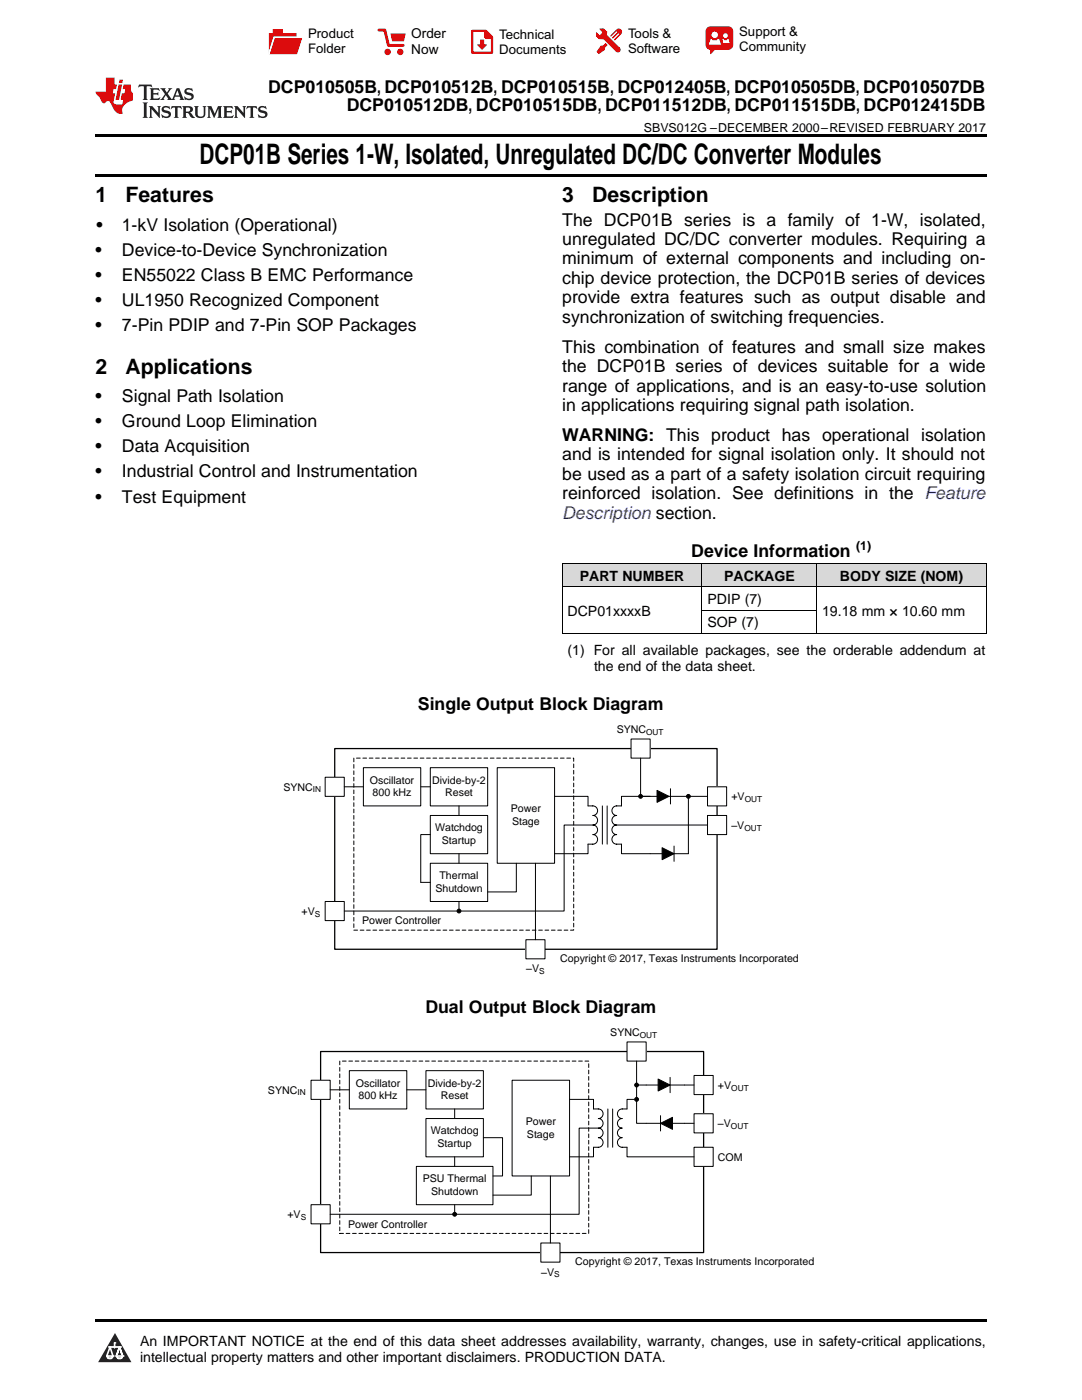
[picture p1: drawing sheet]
<svg xmlns="http://www.w3.org/2000/svg" width="216mm" height="279mm" viewBox="0 0 216 279" stroke-linecap="round" stroke-linejoin="round" font-family="sans-serif">
<g fill="#d8d8d8">
<path d="M112.2 112.5h27.9v4.7h-27.9z"/>
<path d="M140.1 112.5h22.9v4.7h-22.9z"/>
<path d="M163 112.5h33.8v4.7h-33.8z"/>
</g>
<path d="M22.9 266l3.3 5.9h-6.6z" fill="#231f20"/>
<path d="M21.3 270.6h1.2l-.3 .5h-.3a.53 .53 0 0 1-.6-.5z" fill-rule="evenodd" fill="#fff"/>
<path d="M21.3 270.6h1.2l-.3 .5h-.3a.53 .53 0 0 1-.6-.5z" fill="none" stroke="#231f20" stroke-width=".33"/>
<path d="M21.3 270.6l1.2 .1-.3 .4h-.5z" fill="none" stroke="#fff" stroke-width=".33"/>
<path d="M22.9 268.9h.1" fill="none" stroke="#fff" stroke-width=".33"/>
<path d="M22.9 268v.9z" fill="#fff"/>
<path d="M22.9 268v.9z" fill="none" stroke="#fff" stroke-width=".33"/>
<circle cx="22.9" cy="268" r=".16" fill="#fff"/>
<path d="M21.8 268.8h.1" fill="none" stroke="#fff" stroke-width=".33"/>
<path d="M21.8 268.8h2.2z" fill="#fff"/>
<path d="M21.8 268.8h2.2z" fill="none" stroke="#fff" stroke-width=".33"/>
<circle cx="24" cy="268.8" r=".16" fill="#fff"/>
<path d="M23.2 270.6h.1" fill="none" stroke="#fff" stroke-width=".33"/>
<path d="M23.8 268.8l-.6 1.8z" fill="#fff"/>
<path d="M23.8 268.8l-.6 1.8z" fill="none" stroke="#fff" stroke-width=".33"/>
<path d="M23.8 268.8l.7 1.8z" fill="#fff"/>
<path d="M23.8 268.8l.7 1.8z" fill="none" stroke="#fff" stroke-width=".33"/>
<path d="M24.4 270.6h.1" fill="none" stroke="#fff" stroke-width=".33"/>
<circle cx="21.3" cy="270.6" r=".16" fill="#fff"/>
<path d="M22 268.8l-.7 1.8z" fill="#fff"/>
<path d="M22 268.8l-.7 1.8z" fill="none" stroke="#fff" stroke-width=".33"/>
<path d="M22 268.8l.5 1.8z" fill="#fff"/>
<path d="M22 268.8l.5 1.8z" fill="none" stroke="#fff" stroke-width=".33"/>
<circle cx="22.5" cy="270.6" r=".16" fill="#fff"/>
<path d="M23.3 270.6h1.2a.63 .63 0 0 1-.6 .5 .63 .63 0 0 1-.6-.5z" fill-rule="evenodd" fill="#fff"/>
<path d="M23.3 270.6h1.2a.63 .63 0 0 1-.6 .5 .63 .63 0 0 1-.6-.5z" fill="none" stroke="#231f20" stroke-width=".33"/>
<path d="M23.3 270.6h1.2l-.4 .5h-.5z" fill="none" stroke="#fff" stroke-width=".33"/>
<path d="M23.2 270.6h.1" fill="none" stroke="#fff" stroke-width=".33"/>
<circle cx="24.5" cy="270.6" r=".16" fill="#fff"/>
<path d="M19 263.2h177.8v.5h-177.8z" fill="#000"/>
<path d="M64 209.9h76.4v40.1h-76.4z" fill="none" stroke="#000" stroke-width=".25"/>
<path d="M62.1 215.6h3.8v3.8h-3.8z" fill-rule="evenodd" fill="#fff"/>
<path d="M62.1 215.6h3.8v3.8h-3.8z" fill="none" stroke="#000" stroke-width=".2"/>
<path d="M69.7 213.7h11.5v7.6h-11.5z" fill-rule="evenodd" fill="#fff"/>
<path d="M69.7 213.7h11.5v7.6h-11.5z" fill="none" stroke="#000" stroke-width=".2"/>
<path d="M62.1 240.4h3.8v3.8h-3.8z" fill-rule="evenodd" fill="#fff"/>
<path d="M65.9 217.5h3.8M62.1 240.4h3.8v3.8h-3.8z" fill="none" stroke="#000" stroke-width=".2"/>
<path d="M85 213.7h11.5v7.6h-11.5z" fill-rule="evenodd" fill="#fff"/>
<path d="M81.2 217.5h3.8M85 213.7h11.5v7.6h-11.5zM90.7 221.3v1.9" fill="none" stroke="#000" stroke-width=".2"/>
<path d="M85 223.2h11.5v7.7h-11.5z" fill-rule="evenodd" fill="#fff"/>
<path d="M85 223.2h11.5v7.7h-11.5z" fill="none" stroke="#000" stroke-width=".2"/>
<path d="M83.1 232.8h15.3v7.6h-15.3z" fill-rule="evenodd" fill="#fff"/>
<g fill="none" stroke="#000" stroke-width=".2">
<path d="M83.1 232.8h15.3v7.6h-15.3zM90.7 230.9v1.9M90.7 240.4v1.9h-24.8"/>
<circle cx="90.7" cy="242.3" r=".38"/>
</g>
<circle cx="90.7" cy="242.3" r=".38" fill="#000"/>
<path d="M102.2 215.6h11.4v19.1h-11.4z" fill-rule="evenodd" fill="#fff"/>
<path d="M102.2 215.6h11.4v19.1h-11.4zM96.5 227h3.8v7.7h-1.9M106 234.7v3.8h-7.6" fill="none" stroke="#000" stroke-width=".2"/>
<path d="M107.9 248.1h3.8v3.8h-3.8z" fill-rule="evenodd" fill="#fff"/>
<path d="M113.6 219.4h4.8v1.9M128.9 216.5h7.7M131.3 215.3l2.4 1.2-2.4 1.2zM133.7 215v3.1M118.4 229v1.9h-4.8M119.4 225.1h-3.8v17.2h-24.9M107.9 248.1h3.8v3.8h-3.8z" fill="none" stroke="#000" stroke-width=".2"/>
<path d="M67.8 211.8h49.7v34.4h-49.7z" fill="none" stroke="#000" stroke-width=".2" stroke-dasharray=".7 .5"/>
<path d="M131.3 215.3l2.4 1.2-2.4 1.2z" fill-rule="evenodd" fill="#000"/>
<path d="M138.5 214.6h3.8v3.9h-3.8z" fill-rule="evenodd" fill="#fff"/>
<path d="M138.5 214.6h3.8v3.9h-3.8zM109.8 234.7v13.4" fill="none" stroke="#000" stroke-width=".2"/>
<path d="M138.5 222.3h3.8v3.8h-3.8z" fill-rule="evenodd" fill="#fff"/>
<path d="M128.9 224.2h7.7M131.8 224.2l2.4-1.2v2.4zM131.8 222.7v3M138.5 222.3h3.8v3.8h-3.8z" fill="none" stroke="#000" stroke-width=".2"/>
<path d="M131.8 224.2l2.4-1.2v2.4z" fill-rule="evenodd" fill="#000"/>
<path d="M138.5 229h3.8v3.8h-3.8z" fill-rule="evenodd" fill="#fff"/>
<path d="M127 219.4v4.8h1.9M136.6 216.5h1.9M136.6 224.2h1.9M138.5 229h3.8v3.8h-3.8z" fill="none" stroke="#000" stroke-width=".2"/>
<path d="M125.1 207.9h3.8v3.9h-3.8z" fill-rule="evenodd" fill="#fff"/>
<g fill="none" stroke="#000" stroke-width=".2">
<path d="M125.1 207.9h3.8v3.9h-3.8zM126.5 219.4h-1.4v1.9h-.9a.96 .96 0 0 0-1 1 .96 .96 0 0 0 1 .9 .96 .96 0 0 0-1 1 .96 .96 0 0 0 1 .9 .96 .96 0 0 0-1 1 .96 .96 0 0 0 1 .9 .96 .96 0 0 0-1 1 .96 .96 0 0 0 1 1h.9v1.9h13.4M127 211.8v7.6M127 216.5h1.9M118.4 221.3h1a.96 .96 0 0 1 .9 1 .96 .96 0 0 1-.9 .9 .96 .96 0 0 1 .9 1 .96 .96 0 0 1-.9 .9 .96 .96 0 0 1 .9 1 .96 .96 0 0 1-.9 .9 .96 .96 0 0 1 .9 1 .96 .96 0 0 1-.9 1h-1M121.3 221.3v7.7M122.2 221.3v7.7"/>
<circle cx="127" cy="219.4" r=".38"/>
<circle cx="127" cy="216.5" r=".38"/>
</g>
<g fill="#000">
<circle cx="127" cy="219.4" r=".38"/>
<circle cx="127" cy="216.5" r=".38"/>
</g>
<path d="M66.8 149.4h76.3v40h-76.3z" fill="none" stroke="#000" stroke-width=".25"/>
<path d="M64.9 155.1h3.8v3.8h-3.8z" fill-rule="evenodd" fill="#fff"/>
<path d="M64.9 155.1h3.8v3.8h-3.8z" fill="none" stroke="#000" stroke-width=".2"/>
<path d="M72.5 153.2h11.5v7.6h-11.5z" fill-rule="evenodd" fill="#fff"/>
<path d="M72.5 153.2h11.5v7.6h-11.5z" fill="none" stroke="#000" stroke-width=".2"/>
<path d="M64.9 179.9h3.8v3.8h-3.8z" fill-rule="evenodd" fill="#fff"/>
<path d="M68.7 157h3.8M64.9 179.9h3.8v3.8h-3.8z" fill="none" stroke="#000" stroke-width=".2"/>
<path d="M85.9 153.2h11.4v7.6h-11.4z" fill-rule="evenodd" fill="#fff"/>
<path d="M84 157h1.9M85.9 153.2h11.4v7.6h-11.4zM91.6 160.8v1.9" fill="none" stroke="#000" stroke-width=".2"/>
<path d="M85.9 162.7h11.4v7.7h-11.4z" fill-rule="evenodd" fill="#fff"/>
<path d="M85.9 162.7h11.4v7.7h-11.4z" fill="none" stroke="#000" stroke-width=".2"/>
<path d="M85.9 172.3h11.4v7.6h-11.4z" fill-rule="evenodd" fill="#fff"/>
<g fill="none" stroke="#000" stroke-width=".2">
<path d="M85.9 172.3h11.4v7.6h-11.4zM91.6 170.4v1.9M91.6 179.9v1.9h-22.9"/>
<circle cx="91.6" cy="181.8" r=".38"/>
</g>
<circle cx="91.6" cy="181.8" r=".38" fill="#000"/>
<path d="M99.2 153.2h11.5v19.1h-11.5z" fill-rule="evenodd" fill="#fff"/>
<path d="M99.2 153.2h11.5v19.1h-11.5zM85.9 166.6h-1.9v9.5M103 172.3v5.7h-5.7" fill="none" stroke="#000" stroke-width=".2"/>
<path d="M104.9 187.5h3.9v3.9h-3.9z" fill-rule="evenodd" fill="#fff"/>
<g fill="none" stroke="#000" stroke-width=".2">
<path d="M110.7 158.9h6.6v1.9M127.8 158.9h9.6v11.5h-7.7M131.1 157.7l2.4 1.2-2.4 1.2zM133.8 157.4v3.1M117.3 168.5v1.9h-6.6M118.3 164.7h-5.7v17.1h-21M132.1 169.2l2.4 1.2-2.4 1.2zM134.5 168.8v3.1M104.9 187.5h3.9v3.9h-3.9z"/>
<circle cx="137.4" cy="158.9" r=".38"/>
</g>
<path d="M70.6 151.3h43.9v34.3h-43.9z" fill="none" stroke="#000" stroke-width=".2" stroke-dasharray=".7 .5"/>
<g fill="#000">
<path d="M131.1 157.7l2.4 1.2-2.4 1.2z" fill-rule="evenodd"/>
<path d="M132.1 169.2l2.4 1.2-2.4 1.2z" fill-rule="evenodd"/>
<circle cx="137.4" cy="158.9" r=".38"/>
</g>
<path d="M141.2 157h3.8v3.8h-3.8z" fill-rule="evenodd" fill="#fff"/>
<path d="M137.4 158.9h3.8M141.2 157h3.8v3.8h-3.8zM106.8 172.3v15.2M123.1 164.7h18.1" fill="none" stroke="#000" stroke-width=".2"/>
<path d="M141.2 162.7h3.8v3.9h-3.8z" fill-rule="evenodd" fill="#fff"/>
<path d="M141.2 162.7h3.8v3.9h-3.8z" fill="none" stroke="#000" stroke-width=".2"/>
<path d="M125.9 147.5h3.8v3.8h-3.8z" fill-rule="evenodd" fill="#fff"/>
<g fill="none" stroke="#000" stroke-width=".2">
<path d="M112.2 117.1h84.6M112.2 112.4h84.6M112.2 112.5v14M140.1 112.5v14M162.9 112.5v14M196.8 112.5v14M112.2 126.4h84.6M140.1 121.8h22.9M125.9 147.5h3.8v3.8h-3.8zM127.8 158.9h-3.8v1.9h-.9a.95 .95 0 0 0-1 1 .95 .95 0 0 0 1 .9 .95 .95 0 0 0-1 1 .95 .95 0 0 0 1 1 .95 .95 0 0 0-1 .9 .95 .95 0 0 0 1 1 .95 .95 0 0 0-1 .9 .95 .95 0 0 0 1 1h.9v1.9h5.7M127.8 158.9h1.9M127.8 151.3v7.6"/>
<path d="M84 176.1h1.9M117.3 160.8h1a.95 .95 0 0 1 .9 1 .95 .95 0 0 1-.9 .9 .95 .95 0 0 1 .9 1 .95 .95 0 0 1-.9 1 .95 .95 0 0 1 .9 .9 .95 .95 0 0 1-.9 1 .95 .95 0 0 1 .9 .9 .95 .95 0 0 1-.9 1h-1M120.2 160.8v7.7M121.1 160.8v7.7"/>
<circle cx="127.8" cy="158.9" r=".38"/>
</g>
<circle cx="127.8" cy="158.9" r=".38" fill="#000"/>
<path d="M19 34.8h177.8v.5h-177.8zM19 26.8h177.8v.6h-177.8z" fill="#000"/>
<path d="M27.7 16.9l-.1 .6 .6-.3h.5v.2v2.2l-.2 .4h1l-.2-.4v-2.2v-.2h.5l.6 .3-.2-.6zM29.9 17.6l.2 .4v1.6l-.2 .4h1.9l.1-.6a1.09 1.09 0 0 1-1.3 .1v-.6h.6l.4 .2v-.7l-.2 .2h-.8v-.6l.2-.1a1.01 1.01 0 0 1 1 .3l-.1-.6zM32 17.6l.9 1.2-1 1.2h.9l-.2-.3 .5-.7 .5 .7-.3 .3h1.7l-.2-.3 .1-.4h1l.1 .4-.2 .3h1l-.3-.4-.7-2h-.5l-1 2.2-.8-1.1 .9-1.1h-.9l.2 .2-.4 .7-.4-.7 .2-.2zM35.4 18l.4 1h-.8zM37 17.7a.66 .66 0 0 0-.2 .8 .66 .66 0 0 0 .6 .4l.7 .2 .1 .2a.8 .8 0 0 1-.7 .4 .8 .8 0 0 1-.7-.5l.1 .8 .2-.2a.94 .94 0 0 0 1.1 .1 .94 .94 0 0 0 .4-.9 1.48 1.48 0 0 0-1.3-.6v-.4a1.1 1.1 0 0 1 1.2 .2l-.2-.6-.2 .1-.5-.1zM28.5 20.4l.2 .4v2.3l-.2 .4h1l-.2-.4v-2.3l.2-.4zM29.7 21.2l.2 .4v1.5l-.2 .4h.8l-.3-.4 .1-1.3 1.6 1.8v-2l.2-.4h-.7l.2 .2v1.1l-1.2-1.3zM32.5 21.3a.66 .66 0 0 0-.2 .8 .66 .66 0 0 0 .6 .4l.6 .2 .2 .2a.8 .8 0 0 1-.8 .4 .8 .8 0 0 1-.7-.5l.2 .7 .2-.1a.94 .94 0 0 0 1 .1 .94 .94 0 0 0 .5-1 1.47 1.47 0 0 0-1.3-.6l-.1-.3a1.1 1.1 0 0 1 1.3 .2l-.2-.6-.2 .1-.5-.2zM34.3 21.2l-.2 .6a.64 .64 0 0 1 .8-.3v1.6l-.2 .4h1l-.3-.4 .1-1.6a.66 .66 0 0 1 .8 .3l-.2-.6zM36.3 21.2l.3 .4v1.5l-.3 .4h1l-.2-.2v-.7h.5l.1 .1a.8 .8 0 0 0 1.2 .7l-1-1a.62 .62 0 0 0 .6-.5 .62 .62 0 0 0-.6-.7zM37.1 21.5h.1a.48 .48 0 0 1 .6 0 .48 .48 0 0 1 .1 .6l-.2 .1-.6 .1zM38.7 21.2l.2 .2a2.29 2.29 0 0 0 .4 2 1.05 1.05 0 0 0 1.7-.7v-1.3l.2-.2h-.8l.2 .4v1.1a.61 .61 0 0 1-.6 .6 .61 .61 0 0 1-.6-.6v-1.1l.3-.4zM41.3 21.2l.3 .4v1.5l-.3 .4h.8l-.2-.4v-1.4l.8 1.9 .9-1.9v1.4l-.2 .4h.9l-.2-.4v-1.5l.2-.4h-.8l-.7 1.5-.6-1.5zM44.5 21.2l.2 .4v1.5l-.2 .4h1.9l.2-.6a1.1 1.1 0 0 1-1.4 .2v-.7h.6l.4 .2v-.6l-.2 .1-.8 .1v-.6l.2-.1a1.02 1.02 0 0 1 1.1 .2l-.2-.5zM46.7 21.2l.2 .4v1.5l-.2 .4h.8l-.3-.4 .1-1.3 1.6 1.8v-2l.2-.4h-.7l.2 .2v1.1l-1.2-1.3zM49.3 21.2l-.1 .6a.64 .64 0 0 1 .8-.3v1.6l-.3 .4h1l-.2-.4v-1.6a.66 .66 0 0 1 .8 .3l-.1-.6zM51.7 21.3a.66 .66 0 0 0-.2 .7 .66 .66 0 0 0 .7 .5l.6 .2 .1 .2a.8 .8 0 0 1-.7 .4 .8 .8 0 0 1-.7-.5l.1 .7 .2-.1a.94 .94 0 0 0 1.1 .1 .94 .94 0 0 0 .4-1 1.48 1.48 0 0 0-1.2-.6l-.1-.3a1.1 1.1 0 0 1 1.2 .2l-.2-.6-.1 .1-.6-.2z" fill="#231f20"/>
<path d="M21.1 15.5v2.8h-2v.4l.9 .9a.96 .96 0 0 0 1 1 .59 .59 0 0 1 .5-.4 .59 .59 0 0 1 .5 .3l.4 .8a1.61 1.61 0 0 0 2.1 1.3 1.63 1.63 0 0 1 1.1-2.2l.9-.3v-1.5a1.6 1.6 0 0 1-.4-1.7h-1.4l-.2 .9h.5l-.2 .8h-.5l-.2 1v.3h.5l-.2 .9h-.7a.74 .74 0 0 1-1-.6l.3-1.6h-.5l.2-.8h.5l.1-.9h-.4v-1.4zM23.7 16.9l-.7 3h.8l.6-3zM23.8 15.9l-.1 .7h.7l.2-.7z" fill="#ee1d23"/>
<g fill="#d60000">
<path d="M54.4 5.8h2v.8h2.8v4.2h-5.5v-4.2h.7z" fill-rule="evenodd"/>
<path d="M54.7 7.5h5.6l-1 3.3h-5.6z" fill-rule="evenodd"/>
</g>
<path d="M54.6 7.4h5.8l-.1 .1h-5.5l-1.1 3.3z" fill-rule="evenodd" fill="#fff"/>
<path d="M54.6 7.4h5.8l-.1 .1h-5.5l-1.1 3.3z" fill="none" stroke="#fff" stroke-width=".2"/>
<path d="M75.6 6h1.2l.7 3.1h3" fill="none" stroke="#d60000" stroke-width=".56"/>
<g fill="#d60000">
<path d="M77.9 6.7h3.1l-.4 1.5h-2.3z" fill-rule="evenodd"/>
<circle cx="77.3" cy="10.4" r=".64"/>
<circle cx="79.9" cy="10.4" r=".64"/>
</g>
<path d="M94.2 6.2h2.7l1.3 1.2v3.1h-4z" fill="none" stroke="#d60000" stroke-width=".44"/>
<g fill="#d60000">
<path d="M95.8 7.9h.8v1h.6l-1 1.1-1-1v-.1h.6z" fill-rule="evenodd"/>
<path d="M96.6 6.2h.3l1.3 1.2v.4h-1.3l-.3-.4z" fill-rule="evenodd"/>
<path d="M119.6 5.7h.9l.6 .6 .1 .7 2.5 2.5-.8 .8-2.3-2.3-1.1-.2-.6-.6v-.8l.7 .6 .5-.4v-.2l-.4-.5z" fill-rule="evenodd"/>
<path d="M119.9 9.1h.4l.5-.5 .4 .4-.5 .5v.4l-1.2 .9-.5-.5z" fill-rule="evenodd"/>
<path d="M123 5.9a.67 .67 0 0 1 .9 0 .67 .67 0 0 1 0 .9z" fill-rule="evenodd"/>
<path d="M123 5.9l.9 .9-1.2 1.2h-.2l.1-.2 .9-.9 .1-.2h-.3l-.9 1h-.2v-.2l.9-1 .1-.2h-.3l-.9 1h-.2v-.2z" fill-rule="evenodd"/>
<circle cx="123.3" cy="9.9" r=".54"/>
</g>
<path d="M121.1 6.3l-.1 .7" fill="none" stroke="#d60000" stroke-width=".2"/>
<g fill="#d60000">
<path d="M141.1 5.5l.6-.2h3.6a.95 .95 0 0 1 1 .9v2.8a.95 .95 0 0 1-1 .9h-3.6a.95 .95 0 0 1-.9-.9v-2.8z" fill-rule="evenodd"/>
<path d="M141.7 9.9h.9l-.7 .9h-.2z" fill-rule="evenodd"/>
</g>
<g fill="#fff">
<path d="M144.3 8.6h1.3z"/>
<path d="M141.8 7.8h.3l.1 .2h.8l.2-.2h.3l.4 1.1h-2.5z" fill-rule="evenodd"/>
<path d="M144.2 7.8h.2l.2 .2h.4l.2-.2h.2l.2 .8h-1.3z" fill-rule="evenodd"/>
<circle cx="142.6" cy="6.9" r=".65"/>
<circle cx="144.8" cy="7.1" r=".48"/>
</g>
<text font-size="5.6" x="39.8" y="32.8">DCP01B Series 1-W, Isolated, Unregulated DC/DC Converter Modules</text>
<g font-size="4.2">
<text x="19" y="40.4">1</text>
<text x="25" y="40.4">Features</text>
<text x="112.2" y="40.4">3</text>
<text x="118.2" y="40.4">Description</text>
<text x="19" y="74.5">2</text>
<text x="25" y="74.5">Applications</text>
</g>
<g font-size="3.5">
<text x="53.5" y="18.6">DCP010505B, DCP010512B, DCP010515B, DCP012405B, DCP010505DB, DCP010507DB</text>
<text x="69.2" y="22.2">DCP010512DB, DCP010515DB, DCP011512DB, DCP011515DB, DCP012415DB</text>
<text x="19.2" y="46.1">•</text>
<text x="24.3" y="46.1">1-kV Isolation (Operational)</text>
<text x="112.2" y="45">The DCP01B series is a family of 1-W, isolated,</text>
<text x="19" y="51.1">•</text>
<text x="24.3" y="51.1">Device-to-Device Synchronization</text>
<text x="112.2" y="48.9">unregulated DC/DC converter modules. Requiring a</text>
<text x="112.2" y="52.8">minimum of external components and including on-</text>
<text x="19" y="56.1">•</text>
<text x="24.3" y="56.1">EN55022 Class B EMC Performance</text>
<text x="112.2" y="56.7">chip device protection, the DCP01B series of devices</text>
<text x="19" y="61.1">•</text>
<text x="24.3" y="61.1">UL1950 Recognized Component</text>
<text x="112.2" y="60.5">provide extra features such as output disable and</text>
<text x="112.2" y="64.4">synchronization of switching frequencies.</text>
<text x="19" y="66.1">•</text>
<text x="24.3" y="66.1">7-Pin PDIP and 7-Pin SOP Packages</text>
<text x="112.2" y="70.4">This combination of features and small size makes</text>
<text x="112.2" y="74.3">the DCP01B series of devices suitable for a wide</text>
<text x="19" y="80.3">•</text>
<text x="24.3" y="80.3">Signal Path Isolation</text>
<text x="112.2" y="78.1">range of applications, and is an easy-to-use solution</text>
<text x="112.2" y="82">in applications requiring signal path isolation.</text>
<text x="19" y="85.3">•</text>
<text x="24.3" y="85.3">Ground Loop Elimination</text>
<text x="112.2" y="88">WARNING: This product has operational isolation</text>
<text x="19" y="90.3">•</text>
<text x="19" y="95.3">•</text>
<text x="24.3" y="90.3">Data Acquisition</text>
<text x="24.3" y="95.3">Industrial Control and Instrumentation</text>
<text x="112.2" y="91.9">and is intended for signal isolation only. It should not</text>
<text x="112.2" y="95.7">be used as a part of a safety isolation circuit requiring</text>
<text x="19" y="100.3">•</text>
<text x="24.3" y="100.3">Test Equipment</text>
<text x="112.2" y="99.6">reinforced isolation. See definitions in the Feature</text>
<text x="137.9" y="111.2">Device Information</text>
<text x="83.4" y="141.6">Single Output Block Diagram</text>
<text x="84.9" y="202.2">Dual Output Block Diagram</text>
</g>
<text font-size="3.5" fill="#00f" x="112.2" y="103.5">Description section.</text>
<g font-size="2.8">
<text x="115.7" y="115.9">PART NUMBER</text>
<text x="144.5" y="115.9">PACKAGE</text>
<text x="167.6" y="115.9">BODY SIZE (NOM)</text>
<text x="113.2" y="122.9">DCP01xxxxB</text>
<text x="141.2" y="120.5">PDIP (7)</text>
<text x="141.2" y="125.2">SOP (7)</text>
<text x="164" y="122.9">19.18 mm × 10.60 mm</text>
<text x="113.2" y="130.7">(1) For all available packages, see the orderable addendum at</text>
<text x="118.5" y="133.9">the end of the data sheet.</text>
<text x="27.9" y="268.6">An IMPORTANT NOTICE at the end of this data sheet addresses availability, warranty, changes, use in safety-critical applications,</text>
<text x="27.9" y="271.8">intellectual property matters and other important disclaimers. PRODUCTION DATA.</text>
</g>
<g font-size="2.7">
<text x="82.1" y="7.7">Order</text>
<text x="82.1" y="10.7">Now</text>
</g>
<g font-size="2.6">
<text x="61.5" y="7.6">Product</text>
<text x="61.5" y="10.6">Folder</text>
<text x="99.6" y="7.8">Technical</text>
<text x="99.6" y="10.8">Documents</text>
<text x="125.3" y="7.6">Tools &amp;</text>
<text x="125.3" y="10.6">Software</text>
<text x="147.5" y="7.2">Support &amp;</text>
<text x="147.5" y="10.2">Community</text>
</g>
<g font-size="2.5">
<text x="128.5" y="26.3">SBVS012G –DECEMBER 2000–REVISED FEBRUARY 2017</text>
<text x="170.8" y="109.8">(1)</text>
</g>
<g font-size="2.1">
<text x="123.1" y="146.3">SYNC</text>
<text x="56.5" y="157.8">SYNC</text>
<text x="73.8" y="156.4">Oscillator</text>
<text x="74.3" y="158.9">800 kHz</text>
<text x="86.2" y="156.4">Divide-by-2</text>
<text x="88.8" y="158.9">Reset</text>
<text x="145.9" y="159.7">+V</text>
<text x="86.8" y="165.9">Watchdog</text>
<text x="101.9" y="162.1">Power</text>
<text x="102.2" y="164.7">Stage</text>
<text x="145.9" y="165.4">±V</text>
<text x="88.2" y="168.5">Startup</text>
<text x="86.9" y="178">Shutdown</text>
<text x="87.7" y="175.5">Thermal</text>
<text x="60.2" y="182.6">+V</text>
<text x="72.2" y="184.5">Power Controller</text>
<text x="111.8" y="192">Copyright © 2017, Texas Instruments Incorporated</text>
<text x="105" y="194">±V</text>
<text x="121.8" y="206.8">SYNC</text>
<text x="53.5" y="218.3">SYNC</text>
<text x="71" y="216.9">Oscillator</text>
<text x="71.5" y="219.4">800 kHz</text>
<text x="85.4" y="216.9">Divide-by-2</text>
<text x="88" y="219.4">Reset</text>
<text x="143.3" y="217.3">+V</text>
<text x="85.9" y="226.4">Watchdog</text>
<text x="104.9" y="224.5">Power</text>
<text x="105.1" y="227">Stage</text>
<text x="143.3" y="224.9">±V</text>
<text x="87.3" y="229">Startup</text>
<text x="143.3" y="231.6">COM</text>
<text x="84.4" y="236">PSU Thermal</text>
<text x="86" y="238.5">Shutdown</text>
<text x="57.3" y="243.1">+V</text>
<text x="69.4" y="245">Power Controller</text>
<text x="108" y="254.6">±V</text>
<text x="114.8" y="252.5">Copyright © 2017, Texas Instruments Incorporated</text>
</g>
<g font-size="1.7">
<text x="128.9" y="146.7">OUT</text>
<text x="62.4" y="158.1">IN</text>
<text x="148.6" y="160">OUT</text>
<text x="148.5" y="165.8">OUT</text>
<text x="62.8" y="182.9">S</text>
<text x="107.6" y="194.4">S</text>
<text x="127.7" y="207.1">OUT</text>
<text x="59.4" y="218.6">IN</text>
<text x="145.9" y="217.7">OUT</text>
<text x="145.9" y="225.3">OUT</text>
<text x="60" y="243.5">S</text>
<text x="110.6" y="254.9">S</text>
</g>
</svg>
